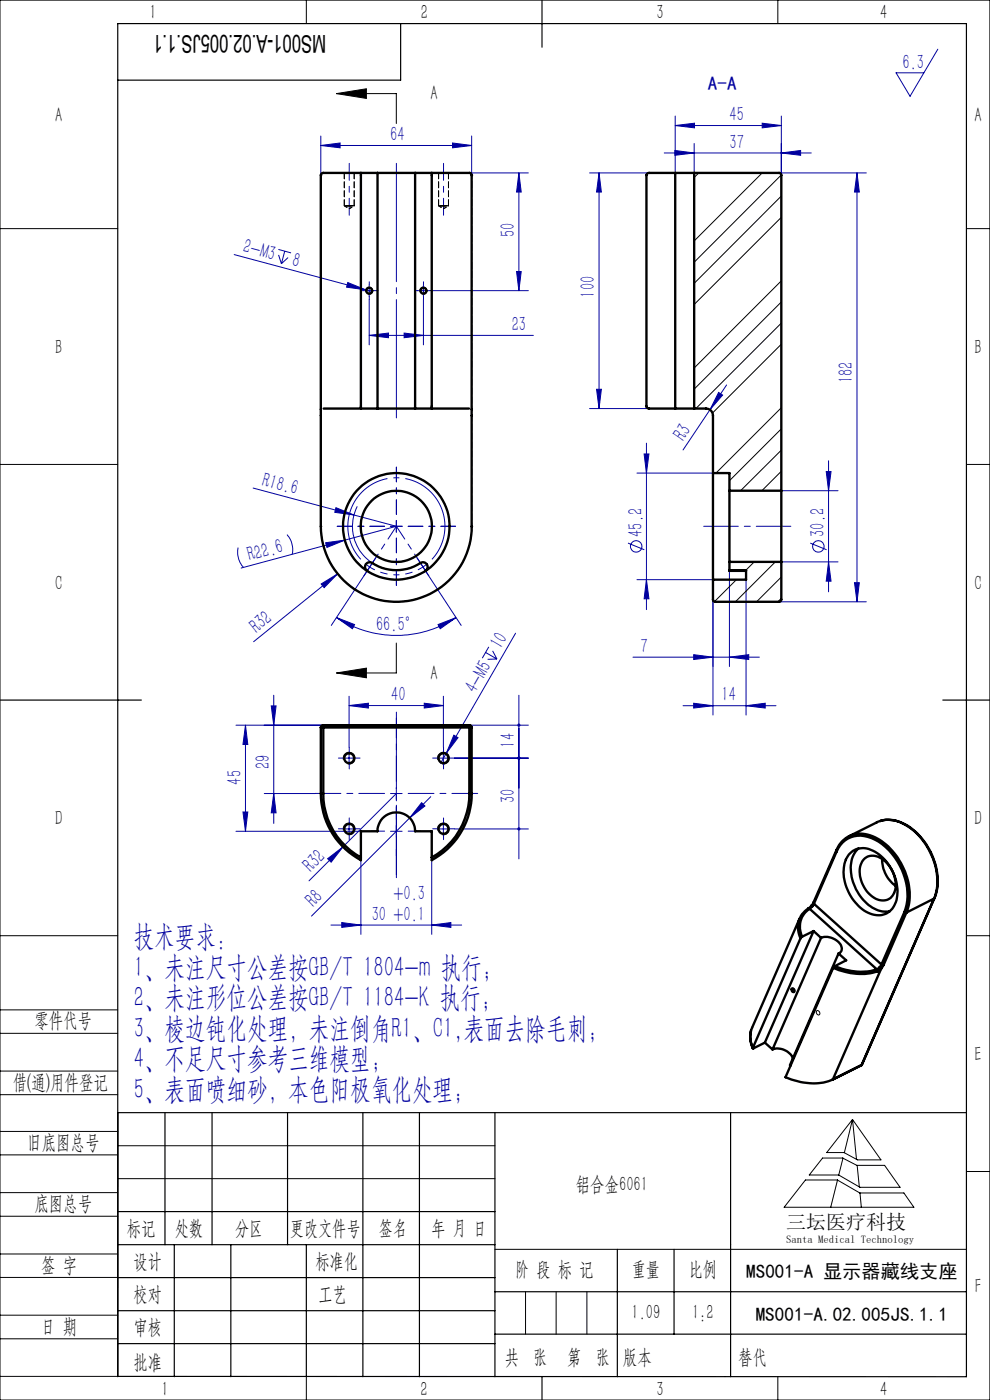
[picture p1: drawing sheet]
<svg xmlns="http://www.w3.org/2000/svg" width="210mm" height="297mm" viewBox="0 0 210 297" stroke-linecap="round" stroke-linejoin="round" font-family="sans-serif">
<g fill="none" stroke="#0000a0" stroke-width=".21">
<path d="M198.9 10.4l-5.9 10-2.9-5h5.9M68.1 30.9l4-.6v1.1zM68.1 28.9v8.3M68.1 30.9h31.9M96 30.3l4 .6-4 .5zM99.6 36.7h12.5M100 28.9v8.3M110.1 36.7v25M110.1 36.7l.5 4h-1zM127.1 36.7v50M127.1 36.7l.5 4h-1.1zM140.9 32.5h31.2"/>
<path d="M143.2 31.9l4 .6-4 .4zM143.2 26.6l4.1-.5v1zM143.2 24.6v12.1M143.2 26.6h22.5M147.2 30.4v6.3h-22.1M161.7 26.1l4 .5-4 .5zM165.2 36.7h18.6M165.7 32.5l4.1-.6v1zM165.7 24.6v12.6M181.8 36.7l.5 4h-1zM181.8 36.7v91M49.7 54l27.9 7.5"/>
<path d="M59.1 52.9l2.6 .8M59.1 54.1l.6 1.8M60.4 53.3l-.7 2.6M61.1 54.6l-1.4 1.3M73.8 59.9l3.8 1.6-4.1-.6zM109.6 57.6h1l-.5 4.1zM77.1 61.7h2.5M77.6 61.5l1.4 .4M78.3 71.2l4.1-.5v.9zM78.3 63.5v9.7M78.3 71.2h34.8M78.3 60.4v2.5"/>
<path d="M85.7 70.7l4.1 .5-4.1 .4zM88.5 61.7h2.6M89.8 63.5v9.7M89.8 60.4v2.5M91.7 61.7h20.4M125.1 86.7h12.6M126.5 82.6h1.1l-.5 4.1zM136.6 96.3h1.1l-.6 4.1zM137.1 94v35.3M152.4 83.3l.9 .5-2.7 3.1zM154.1 81.7l-9.2 13.8M175.8 97.8v27.8"/>
<path d="M50.5 116.2a4.8 4.8 0 0 0 1.1 4.2M53.7 103.5l30.4 8.2-32.9 8.8M60.9 113.4a4.9 4.9 0 0 1 1.1 4.2M69.1 115.1l4.1-.5-3.8 1.5zM71.3 107.7l3.8 1.6-4.1-.6zM75.8 107.4a9.4 9.4 0 0 0 3.2 12M77.4 119.6l1 .7M79.1 119.2l-.7 1.1M82.8 111.7h2.5M84.1 110.4v2.5M133.2 115.2l3.5 1.4M135.1 100.4h16.1"/>
<path d="M165.7 104.1h12.1M165.7 119.2h12.1M171.9 115.2l3.4 1.4M175.3 100h1l-.5 4.1zM175.8 119.2l.5 4.1h-1zM68.1 123.9l3.5-2.2-2.8 3zM71.4 131l3.8 1.5-.4 .9zM71.4 131a23.1 23.1 0 0 0 25.3 0M71.6 121.7l-17.8 14.4M78.4 120.3l1.1 .6M78.4 120.3l-8.1 12.4M78.4 120.3l-.7 1"/>
<path d="M89.7 120.3l8.1 12.4M92.9 132.5l3.8-1.5-3.3 2.4zM103 138.4l2.4 1.4M103.7 137.2l-1.4 2.4M104.5 138.1l.9 1.7M105.4 139.8l-2 .1M109.4 134.3l-14.7 25.5M134.3 139.4h26.8M135.1 123h16.1M137.1 123l.6 4h-1.1zM147.1 138.9l4.1 .5-4.1 .5zM151.2 127.2v24.5"/>
<path d="M154.7 139.4l4.1-.5v1zM154.7 121.1v20.3M158.3 123v28.7M165.2 127.7h18.6M181.3 123.6h1l-.5 4.1zM50.1 153.8h18.5M52.1 153.8l.5 4.1h-1.1zM52.1 153.8v22.6M57.5 149.8h1.1l-.5 4zM58.1 147.5v27.2M74 159.6v2.5M74 149.7l4.1-.5v1z"/>
<path d="M74 149.7h20.1M74 147.7v10.8M90 149.2l4.1 .5-4.1 .5zM94.1 159.6v2.5M94.1 147.7v10.8M94.7 159.8l-1.2 2.1M96.3 156l.9 .5-2.5 3.3zM99.6 153.8h12.5M110.1 147.5v34.7M144.9 149.7h19.7M147.1 149.2l4.1 .5-4.1 .5zM158.3 149.7l4-.5v1z"/>
<path d="M50.1 176.4h26.5M51.5 172.3h1.1l-.5 4.1zM56.1 168.3h10.7M58.1 168.3l.5 4.1h-1.1zM72.8 160.8h2.5M72.8 175.9h2.5M74 174.6v2.5M82.8 176.4h2.5M82.8 168.3h2.5M84.1 167.1v2.5M84.1 175.1v2.5M84.1 168.3l-18.6 18.6"/>
<path d="M86.9 173.5l-20.8 20.8M89.4 170.3l.7 .7-3.2 2.5zM91.4 169l-4.5 4.5M92.8 160.8h2.5M92.8 175.9h2.5M94.1 174.6v2.5M96.4 160.8h15.7M96.4 175.9h15.7M69.5 182.2l3.2-2.5-2.5 3.2zM70.2 196.2h27.7M72.5 195.7l4.1 .5-4.1 .5zM76.6 182.5v15.7"/>
<path d="M91.6 196.2l4-.5v1zM91.6 182.5v15.7"/>
<circle cx="135" cy="115.9" r="1.21"/>
<circle cx="173.6" cy="115.9" r="1.21"/>
</g>
<g fill="none" stroke="#000" stroke-width=".21">
<path d="M0 0h210v297h-210zM65 0v5M71.4 19.9h12.7v6.3M71.4 19.9l6.3-1.1v2.1zM165 0v5M0 48.5h25M205 48.5h5M77.6 61.9a.76 .76 0 0 1 .6-1 .76 .76 0 0 1 .9 .8 .76 .76 0 0 1-1 .7M89.1 61.9a.76 .76 0 0 1 .6-1 .76 .76 0 0 1 .9 .8 .76 .76 0 0 1-1 .7M0 98.5h25M205 98.5h5M84.1 136.4v6.4h-12.7"/>
<path d="M71.4 142.8l6.3-1.1v2.1zM72.8 161.2a1.26 1.26 0 0 1 1.1-1.6 1.26 1.26 0 0 1 1.4 1.4 1.26 1.26 0 0 1-1.6 1.1M72.8 176.2a1.26 1.26 0 0 1 1.1-1.6 1.26 1.26 0 0 1 1.4 1.4 1.26 1.26 0 0 1-1.6 1.1M92.9 161.2a1.26 1.26 0 0 1 1.1-1.6 1.26 1.26 0 0 1 1.3 1.4 1.26 1.26 0 0 1-1.6 1.1M92.9 176.2a1.26 1.26 0 0 1 1.1-1.6 1.26 1.26 0 0 1 1.3 1.4 1.26 1.26 0 0 1-1.6 1.1M0 198.5h25M205 198.5h5M0 214.2h25M0 219.2h25M167.9 209.7a.45 .45 0 0 1 .6 .3 .45 .45 0 0 1-.3 .5l-.3-.2zM173.3 214.4a.46 .46 0 0 1 .6 .3 .46 .46 0 0 1-.4 .6l-.4-.5zM0 232.2h25"/>
<path d="M0 227.2h25M25 236v56h-25M180.8 237.5l6.1 8.6h-5l-2.9-1.6h-3.6zM180.8 237.5l-1.7 7M180.8 237.5l.9 8.5M0 245h25M0 240h25M0 258h25M0 253h25M25 243.1h80M25 250h80M170.9 250.3h6.7l4.8 2.8h9.3l2.2 3h-27.6z"/>
<path d="M174.5 245.7h4.3l3 1.5h5.8l3.3 4.7h-8.5l-4.5-2.6h-6.2zM177.7 250.3l-1.5 5.8M178.8 245.7l-.9 3.6M181.8 247.2l.5 4.6M182.4 253.1l.3 3M205 248.5h5M0 271h25M0 266h25M0 279h25M105 265h100M111.5 274v9M118 274v9"/>
<path d="M124.5 274v9M0 284h25M65 292.1v4.9M153.7 292h.1M165 292v5"/>
</g>
<path d="M89.7 120.3l1-.8M89.7 120.3l-1.1 .6" fill="none" stroke="#0000a0" stroke-width=".21" stroke-dasharray="30.5 1.3 1.3 1.3" stroke-linecap="butt"/>
<path d="M80.7 121.4a10.3 10.3 0 0 0 6.8 0" fill="none" stroke="#0000a0" stroke-width=".21" stroke-dasharray="30.5 1.3 1.3 1.3" stroke-dashoffset="28.9" stroke-linecap="butt"/>
<path d="M91.6 118.7a10.3 10.3 0 0 0-.3-14.4 10.3 10.3 0 0 0-14.4 0 10.3 10.3 0 0 0-.4 14.4" fill="none" stroke="#0000a0" stroke-width=".21" stroke-dasharray="30.5 1.3 1.3 1.3" stroke-dashoffset="8.5" stroke-linecap="butt"/>
<path d="M167.8 111.6h-18.5" fill="none" stroke="#0000a0" stroke-width=".21" stroke-dasharray="30.5 1.3 1.3 1.3" stroke-dashoffset="23.1"/>
<path d="M84.1 88.7v-54" fill="none" stroke="#0000a0" stroke-width=".21" stroke-dasharray="30.5 1.3 1.3 1.3" stroke-dashoffset="5.4"/>
<path d="M74.1 45.7v-11M94.1 45.7v-11" fill="none" stroke="#0000a0" stroke-width=".21" stroke-dasharray="30.5 1.3 1.3 1.3" stroke-dashoffset="26.9"/>
<path d="M84.1 186.2v-33.9" fill="none" stroke="#0000a0" stroke-width=".21" stroke-dasharray="30.5 1.3 1.3 1.3" stroke-dashoffset="15.4"/>
<g fill="none" stroke="#000" stroke-width=".25">
<path d="M85 5v12h-60M115 0v10M0 148.5h30M200 148.5h10M25 236h180M35 236v28.1M45 236v28.1M61 236v28.1M77 236v56.1M89 236v56.1M105 236v56.1M155 236v56.1"/>
<path d="M25 257h80M25 264.1h80M25 271h80M25 278.1h80M37 264.1v28M49 264.1v28M65 264.1v28M105 274h100M131 265v27.1M143 265v18M25 292l180 .1v-287.1h-180v287.1M25 285h80"/>
<path d="M105 283h100M115 292v5"/>
</g>
<path d="M84.1 111.6l5.6 8.7M78.4 120.3l5.7-8.7" fill="none" stroke="#0000a0" stroke-width=".21" stroke-dasharray="30.5 1.3 1.3 1.3" stroke-dashoffset="27.2"/>
<path d="M81.6 111.6h-10.1M84.1 109.1v-10M84.1 114.1v10.1M86.6 111.6h10" fill="none" stroke="#0000a0" stroke-width=".21" stroke-dasharray="30.5 1.3 1.3 1.3" stroke-dashoffset="27.4"/>
<g fill="none" stroke="#0000a0" stroke-width=".21" stroke-dasharray="30.5 1.3 1.3 1.3">
<path d="M77.1 61.7h-.6M78.3 60.4v-.6M78.3 62.9v.6M79.6 61.7h.6M88.6 61.7h-.6M89.8 60.4v-.6M89.8 62.9v.6M91.1 61.7h.6M79.1 119.2l.6-.8M84.1 111.6v-1.2M84.1 111.6h-1.3M84.1 111.6v1.3"/>
<path d="M84.1 111.6h1.2M89 119.2l-.5-.8M77.8 121.3l-.6 .8M89.7 120.3l.7 1M89.7 120.3l-.7-1.1M90.4 121.3l.6 .8M74.1 159.6v-1.1M94.1 159.6v-1.1M72.8 160.8h-1M72.8 175.8h-1M74.1 162.1v1M74.1 174.6v-1.1"/>
<path d="M74.1 177.1v1M75.3 160.8h1.1M75.3 175.8h1.1M81.6 176.3h-2.8M84.1 173.8v-2.7M84.1 178.8v2.8M86.6 176.3h2.7M92.8 160.8h-1M92.8 175.8h-1M94.1 162.1v1M94.1 174.6v-1.1M94.1 177.1v1"/>
<path d="M95.3 160.8h1.1M95.3 175.8h1.1"/>
</g>
<path d="M81.6 168.3h-14.8M84.1 165.8v-14.7M84.1 170.8v14.8M86.6 168.3h14.7" fill="none" stroke="#0000a0" stroke-width=".21" stroke-dasharray="30.5 1.3 1.3 1.3" stroke-dashoffset="25"/>
<path d="M71.4 19.9l6.3-1.1v2.1zM71.4 142.8l6.3-1.1v2.1z" fill="#000"/>
<g fill="#0000a0">
<path d="M71.3 107.7l3.8 1.6-4.1-.6z"/>
<path d="M73.8 59.9l3.8 1.6-4.1-.6z"/>
<path d="M69.1 115.1l4.1-.5-3.8 1.5z"/>
<path d="M68.1 123.9l3.5-2.2-2.8 3z"/>
<path d="M152.4 83.3l.9 .5-2.7 3.1z"/>
<path d="M96.3 156l.9 .5-2.5 3.3z"/>
<path d="M71.4 131l3.8 1.5-.4 .9zM92.9 132.5l3.8-1.5-3.3 2.4z"/>
<path d="M158.3 149.7l4-.5v1zM147.1 149.2l4.1 .5-4.1 .5z"/>
<path d="M78.3 71.2l4.1-.5v.9zM85.7 70.7l4.1 .5-4.1 .4zM74 149.7l4.1-.5v1zM90 149.2l4.1 .5-4.1 .5zM147.1 138.9l4.1 .5-4.1 .5zM154.7 139.4l4.1-.5v1zM143.2 31.9l4 .6-4 .4zM165.7 32.5l4.1-.6v1zM143.2 26.6l4.1-.5v1zM161.7 26.1l4 .5-4 .5z"/>
<path d="M68.1 30.9l4-.6v1.1zM96 30.3l4 .6-4 .5z"/>
<path d="M72.5 195.7l4.1 .5-4.1 .5zM91.6 196.2l4-.5v1z"/>
<path d="M89.4 170.3l-2.5 3.2 3.2-2.5zM69.5 182.2l.7 .7 2.5-3.2z"/>
<path d="M109.6 57.6h1l-.5 4.1zM110.1 36.7l.5 4h-1zM126.5 82.6h1.1l-.5 4.1zM127.1 36.7l.5 4h-1.1z"/>
<path d="M109.9 160.6h-.1a.34 .34 0 0 0 0 .4 .34 .34 0 0 0 .3 .2v-.4v.4a.34 .34 0 0 0 .3-.5 .34 .34 0 0 0-.5-.1zM109.8 175.6a.34 .34 0 0 0 .1 .5 .34 .34 0 0 0 .5-.2 .34 .34 0 0 0-.3-.4v.4v-.4zM109.9 153.6a.34 .34 0 0 0-.2 .3 .34 .34 0 0 0 .4 .3v-.4v.4a.34 .34 0 0 0 .3-.5 .34 .34 0 0 0-.5-.1zM109.8 160.6a.34 .34 0 0 0 0 .5 .34 .34 0 0 0 .6-.1 .34 .34 0 0 0-.3-.5v.3v-.3zM52.1 153.8l.5 4.1h-1.1zM51.5 172.3h1.1l-.5 4.1zM57.5 149.8h1.1l-.5 4zM58.1 168.3l.5 4.1h-1.1zM181.8 36.7l.5 4h-1zM181.3 123.6h1l-.5 4.1zM175.3 100h1l-.5 4.1zM175.8 119.2l.5 4.1h-1z"/>
<path d="M136.6 96.3h1.1l-.6 4.1zM137.1 123l.6 4h-1.1z"/>
</g>
<g fill="none" stroke="#000" stroke-width=".5">
<path d="M76.6 36.7h-8.1l-.4 .3v.2v74.5a16 16 0 0 0 15.9 16 16 16 0 0 0 16-16v-74.6l-.3-.4h-8.1M76.6 36.7v50M76.6 36.7h3.5M80.1 36.7h8M80.1 36.7v50M88.1 36.7h3.5M88.1 36.7v50M91.6 36.7v50M143.2 36.7h4M143.2 36.7h-5.5a.49 .49 0 0 0-.6 .5v49.1l.6 .4h5.5M143.2 36.7v50M147.2 36.7h18.1l.4 .4v67"/>
<path d="M147.2 36.7v50M68.7 86.7h7.9M76.6 86.7h3.5M80.1 86.7h8M88.1 86.7h3.5M91.6 86.7h7.9M143.2 86.7h4M147.2 86.7h2.6a1.45 1.45 0 0 1 1.4 1.5v12.2M151.2 100.4v22.6M151.2 100.4h3.5v3.7M154.7 104.1v15.1M154.7 119.2v1.9h3.6"/>
<path d="M154.7 119.2h11M154.7 104.1h11M165.7 119.2v8l-.1 .3-.3 .2-13.7-.1-.4-.3v-4.3M165.7 104.1v15.1M77.9 121.1a.99 .99 0 0 1-.3-1.4 .99 .99 0 0 1 1.4-.3 9.5 9.5 0 0 0 10.4-.1 .98 .98 0 0 1 1.2 .5 .98 .98 0 0 1-.4 1.3M154.7 121h3.6v2h-7.1M68.1 154.3h.5M68.1 154.3v14M68.6 153.8v.5M68.6 153.8l-.3 .1-.2 .4M68.6 154.3v14M68.6 154.3h31"/>
<path d="M68.6 153.8h31M99.6 154.3h.4M99.6 153.8v.5M99.6 153.8l.2 .1 .2 .4M99.6 154.3v14M100 154.3v14M68.1 168.3h.5M68.1 168.3a16.1 16.1 0 0 0 8.5 14.2v-.6M68.6 168.3a15.3 15.3 0 0 0 8 13.6M99.6 168.3a15.5 15.5 0 0 1-8 13.6M99.6 168.3h.4M100 168.3a16 16 0 0 1-8.4 14.2v-.6"/>
<path d="M180.1 177.4l5.8-2.9a6.7 6.7 0 0 1 7 1 14 14 0 0 1 5.6 14.1l-.4 1M186.8 174.2a8.3 8.3 0 0 1 8.1 3 13.8 13.8 0 0 1 3.5 12.8l-.2 .6M76.6 181.9v-5.5h3.5a4 4 0 0 1 4-4 4 4 0 0 1 4 4h3.5v5.5M169.6 194.9l-10.3 23.8M169.8 199.1l-10.1 23.2M170.1 198.7l-.3 .4M171.7 192.8h-.1a4.6 4.6 0 0 0-1.8 6.3M171.7 192.8a4.6 4.6 0 0 0-1.6 5.9M171.7 192.8l14.3 12.8M172.1 192.1l-.7 .7M172.1 192.1l.2 .2M172.3 192.3l-.6 .5"/>
<path d="M172.5 191.5l-.4 .7M172.5 191.5l.1 .2M172.6 197.5l1.6 1.5M172.6 197.5l-2.5 1.2M172.6 197.5l-10.4 23.7M172.6 191.7l-.3 .6M172.6 191.7l14.4 12.9M174.2 199a3.4 3.4 0 0 1 4.4 2.3l-.2 .6-.5 .4M174.2 199l-10.3 23.6M177.4 180.4a5.6 5.6 0 0 1 8.1-2.8 14.2 14.2 0 0 1 7.3 14.5l-.5 1.5M177.4 180.4l.1 .2M177.4 180.4l-4.9 11.1"/>
<path d="M177.5 180.6a5.4 5.4 0 0 1 7.4-2.8 13.6 13.6 0 0 1 7.4 14.1l-.5 1.6M177.5 180.6l-4.9 11.1M180.3 181a4.3 4.3 0 0 1 5.7-.1 9.9 9.9 0 0 1 4 10.4 4.1 4.1 0 0 1-6.3 2.1 9.9 9.9 0 0 1-4.4-10.6l.5-1.2zM182.1 180a5.8 5.8 0 0 0-1.5 5.6 9.5 9.5 0 0 0 6.1 7.6l.8 .2 1.2-.1M183.2 182.3a3.1 3.1 0 0 1 4.4 .3 6.3 6.3 0 0 1 1.9 7.1 2.95 2.95 0 0 1-4.7 .3 6.3 6.3 0 0 1-2-7.2zM187.1 182.2a6.7 6.7 0 0 0 2.9 5.7M191.8 193.5l.5 .1M191.8 193.5l-4.8 11.1M192.3 193.6l-4.9 11.1M198.1 190.6l-5.8 3M198.1 190.6l-15.3 35.3M198.2 190.6h-.1"/>
<path d="M198.2 190.6l-15.4 35.2M159.3 218.7a5.7 5.7 0 0 0 .4 3.7M159.3 218.7a5.2 5.2 0 0 0 .4 3.6M168 209.7a.4 .4 0 0 1 .5 .3 .4 .4 0 0 1-.2 .5 .52 .52 0 0 1-.3-.8zM176.7 205.3a13.2 13.2 0 0 0 9.4 .8M176.7 205.3l-10.1 23.2a12.7 12.7 0 0 0 10.1 .5M177.1 205l-.4 .3M177.1 205a12.6 12.6 0 0 0 8.9 .6M177.9 202.3l1.6 1.4-2.4 1.3M177.9 202.3l-10.3 23.7 .1 .1M186 205.6l.1 .5M186.6 205.2l-.6 .4"/>
<path d="M186.6 205.2l.3 .3M186.9 205.5l-.8 .6M186.9 205.5l-10.2 23.5M187 204.6l.4 .1M187 204.6l-.4 .6M187.4 204.7l-.5 .8M162.2 221.2l-2.4 1.2-.1-.1M162.2 221.2l1.7 1.4M163.9 222.6a3.6 3.6 0 0 1 4.3 1.9M182.7 226l-6 3M182.8 225.9l-.1 .1M182.8 225.9l-6.1 3.1"/>
<path d="M182.8 225.8l-.1 .2M182.8 225.8v.1"/>
<circle cx="78.3" cy="61.7" r=".64"/>
<circle cx="89.8" cy="61.7" r=".64"/>
<circle cx="84.1" cy="111.7" r="11.3"/>
<circle cx="84.1" cy="111.7" r="7.5"/>
<circle cx="74.1" cy="175.8" r="1.04"/>
<circle cx="74.1" cy="160.8" r="1.04"/>
<circle cx="94.1" cy="175.8" r="1.04"/>
<circle cx="94.1" cy="160.8" r="1.04"/>
</g>
<g fill="none" stroke="#000" stroke-width=".21" stroke-dasharray="1.3 .6">
<path d="M68.1 37.2h.1M68.6 36.7h.1M73 36.7v7M76.6 36.7h.1M91.6 36.7h.1M93 36.7v7M99.6 36.7h.1M100.1 37.2h.1M75.1 43.7v-7M95.1 43.7v-7M76.6 86.7h.1M91.6 86.7h.1"/>
<path d="M68.1 111.7h.1M79 119.4h.1M79 119.4a1 1 0 0 0-1.4 .3 1 1 0 0 0 .3 1.4M79 119.4a9.3 9.3 0 0 0 10.2 0M89.2 119.4h.1M100.1 111.7h.1M77.9 121.1h.1M90.3 121.1a1 1 0 0 0 .3-1.4 1 1 0 0 0-1.4-.3M90.3 121.1h.1"/>
</g>
<path d="M68.6 36.7h31M68.6 36.7l-.4 .1-.1 .4M91.6 36.7v50M100.1 37.2l-.2-.4-.3-.1M74.3 43.7h-1.3h2.1h-.8M94.3 43.7h-1.3h2.1h-.8M68.7 86.7h30.8M76.6 86.7v-50" fill="none" stroke="#000" stroke-width=".21" stroke-dasharray="1.3 .6" stroke-dashoffset=".4"/>
<path d="M74.1 36.7h-1.1h2.1h-1M94.1 36.7h-1.1h2.1h-1M100.1 37.2v74.5M74.1 43.7h-1.1h2.1h-1M94.1 43.7h-1.1h2.1h-1M68.1 111.7v-74.5" fill="none" stroke="#000" stroke-width=".21" stroke-dasharray="1.3 .6" stroke-dashoffset=".5"/>
<path d="M73 43.7l1.1 .6M74.1 44.3l1-.6M93 43.7l1.1 .6M94.1 44.3l1-.6M79 61.7a.62 .62 0 0 0-.9-.6 .62 .62 0 0 0-.2 1 .62 .62 0 0 0 1-.3l.1-.1M90.5 61.7a.62 .62 0 0 0-.9-.6 .62 .62 0 0 0-.2 1 .62 .62 0 0 0 1-.3l.1-.1" fill="none" stroke="#000" stroke-width=".21" stroke-dasharray="1.3 .6" stroke-dashoffset=".6"/>
<path d="M100.1 111.7a16 16 0 0 1-16 16 16 16 0 0 1-16-16M90.3 121.1a11.3 11.3 0 0 0 2.3-16.9 11.3 11.3 0 0 0-17 0 11.3 11.3 0 0 0 2.3 16.9" fill="none" stroke="#000" stroke-width=".21" stroke-dasharray="1.3 .6" stroke-dashoffset=".3"/>
<path d="M77.9 121.1a11.3 11.3 0 0 0 12.4 0" fill="none" stroke="#000" stroke-width=".21" stroke-dasharray="1.3 .6" stroke-dashoffset=".8"/>
<path d="M76.5 111.6a7.6 7.6 0 0 0 11.2 6.7 7.6 7.6 0 0 0 .5-13 7.6 7.6 0 0 0-11.6 5.7l-.1 .6" fill="none" stroke="#000" stroke-width=".21" stroke-dasharray="1.3 .6" stroke-dashoffset=".7"/>
<g fill="none" stroke="#000" stroke-width=".21">
<path d="M148.2 36.7l-1 .9M161.7 36.7l-14.5 14.4M165.7 37.1l-18.5 18.5M165.7 59.6l-18.5 18.5M165.7 41.6l-18.5 18.5M165.7 46.1l-18.5 18.5M165.7 64.1l-18.5 18.4M165.7 68.5l-18.1 18.2M165.7 73l-14.6 14.6M165.7 86.5l-13.8 13.9M165.7 91l-11 11M165.7 95.5l-8.6 8.6"/>
<path d="M165.7 100l-4.1 4.1M160 119.2l-1.8 1.8M164.5 119.2l-8.5 8.5M156.2 123l-4.6 4.6M165.7 122.4l-5.2 5.3M165.7 126.9l-.7 .8"/>
</g>
<g font-size="6.3" fill="#0000a0">
<text x="28.4" y="200.7">技术要求：</text>
<text x="28.4" y="207.2">1、未注尺寸公差按GB/T 1804-m 执行；</text>
<text x="28.4" y="213.7">2、未注形位公差按GB/T 1184-K 执行；</text>
<text x="28.4" y="220.2">3、棱边钝化处理，未注倒角R1、C1,表面去除毛刺；</text>
<text x="28.4" y="226.7">4、不足尺寸参考三维模型；</text>
<text x="28.4" y="233.2">5、表面喷细砂，本色阳极氧化处理；</text>
</g>
<text font-size="5.2" x="69.2" y="7.3" transform="rotate(-180 69.2 7.3)">MS001-A.02.005JS.1.1</text>
<g font-size="4.4" fill="#010000">
<text x="31.7" y="4.1">1</text>
<text x="89.2" y="4.1">2</text>
<text x="139.2" y="4.1">3</text>
<text x="186.7" y="4.1">4</text>
<text x="156.6" y="289.5">替代</text>
</g>
<g font-size="4.4" fill="#0000a0">
<text x="191.5" y="14.5">6.3</text>
<text x="82.8" y="30">64</text>
<text x="154.8" y="25.7">45</text>
<text x="154.8" y="31.6">37</text>
<text x="51.4" y="53.6" transform="rotate(15 51.4 53.6)">2-M3</text>
<text x="109.2" y="50.3" transform="rotate(-90 109.2 50.3)">50</text>
<text x="61.8" y="56.3" transform="rotate(15 61.8 56.3)">8</text>
<text x="126.2" y="63.1" transform="rotate(-90 126.2 63.1)">100</text>
<text x="108.5" y="70.3">23</text>
<text x="180.9" y="81.3" transform="rotate(-90 180.9 81.3)">182</text>
<text x="145.1" y="93.7" transform="rotate(-56 145.1 93.7)">R3</text>
<text x="55.4" y="103.1" transform="rotate(15 55.4 103.1)">R18.6</text>
<text x="136.3" y="113.9" transform="rotate(-90 136.3 113.9)">45.2</text>
<text x="174.9" y="113.9" transform="rotate(-90 174.9 113.9)">30.2</text>
<text x="52.9" y="119.1" transform="rotate(-15 52.9 119.1)">R22.6</text>
<text x="54.4" y="134.5" transform="rotate(-39 54.4 134.5)">R32</text>
<text x="79.8" y="134" transform="rotate(-1 79.8 134)">66.5°</text>
<text x="106.3" y="137.9" transform="rotate(-60 106.3 137.9)">10</text>
<text x="135.8" y="138.5">7</text>
<text x="83" y="148.8">40</text>
<text x="101" y="147.2" transform="rotate(-60 101 147.2)">4-M5</text>
<text x="153.1" y="148.8">14</text>
<text x="109.2" y="158.6" transform="rotate(-90 109.2 158.6)">14</text>
<text x="51.2" y="166.4" transform="rotate(-90 51.2 166.4)">45</text>
<text x="57.2" y="163.2" transform="rotate(-90 57.2 163.2)">29</text>
<text x="109.2" y="170.4" transform="rotate(-90 109.2 170.4)">30</text>
<text x="66" y="185.2" transform="rotate(-45 66 185.2)">R32</text>
<text x="83.4" y="191">+0.3</text>
<text x="66.6" y="192.6" transform="rotate(-45 66.6 192.6)">R8</text>
<text x="78.8" y="195.3">30 +0.1</text>
</g>
<g font-size="4.4">
<text x="91.3" y="21.3">A</text>
<text x="11.7" y="25.9">A</text>
<text x="206.7" y="25.9">A</text>
<text x="11.7" y="75.1">B</text>
<text x="206.7" y="75.1">B</text>
<text x="11.7" y="125.1">C</text>
<text x="206.7" y="125.1">C</text>
<text x="91.3" y="144.2">A</text>
<text x="11.7" y="175.1">D</text>
<text x="206.7" y="175.1">D</text>
<text x="7.3" y="217.9">零件代号</text>
<text x="206.7" y="225.1">E</text>
<text x="2.7" y="231">借(通)用件登记</text>
<text x="5.8" y="243.7">旧底图总号</text>
<text x="7.3" y="256.8">底图总号</text>
<text x="122.1" y="252.6">铝合金6061</text>
<text x="26.9" y="261.9">标记</text>
<text x="37.1" y="261.9">处数</text>
<text x="49.9" y="261.9">分区</text>
<text x="61.5" y="261.9">更改文件号</text>
<text x="80.4" y="261.9">签名</text>
<text x="91.5" y="261.9">年 月 日</text>
<text x="8.7" y="269.8">签 字</text>
<text x="28.3" y="268.9">设计</text>
<text x="66.9" y="268.9">标准化</text>
<text x="109.3" y="270.8">阶 段 标 记</text>
<text x="134" y="270.8">重量</text>
<text x="146.1" y="270.8">比例</text>
<text x="206.8" y="274.4">F</text>
<text x="28.3" y="276">校对</text>
<text x="67.6" y="276">工艺</text>
<text x="134" y="279.8">1.09</text>
<text x="146.8" y="279.8">1:2</text>
<text x="8.7" y="282.9">日 期</text>
<text x="28.4" y="283">审核</text>
<text x="28.3" y="290.4">批准</text>
<text x="107.1" y="289.5">共 张</text>
<text x="120.3" y="289.5">第 张</text>
<text x="132.1" y="289.5">版本</text>
<text x="34.2" y="296.1">1</text>
<text x="89.2" y="296.2">2</text>
<text x="139.2" y="296.2">3</text>
<text x="186.7" y="296.2">4</text>
</g>
<text font-size="4.2" x="166.8" y="260.7">三坛医疗科技</text>
<text font-size="4.1" fill="#0000a0" x="150.2" y="19.1">A-A</text>
<g font-size="4.1">
<text x="158.3" y="271.1">MS001-A 显示器藏线支座</text>
<text x="160.3" y="280.2">MS001-A.02.005JS.1.1</text>
</g>
<text font-size="2.3" x="166.8" y="263.6">Santa Medical Technology</text>
</svg>
